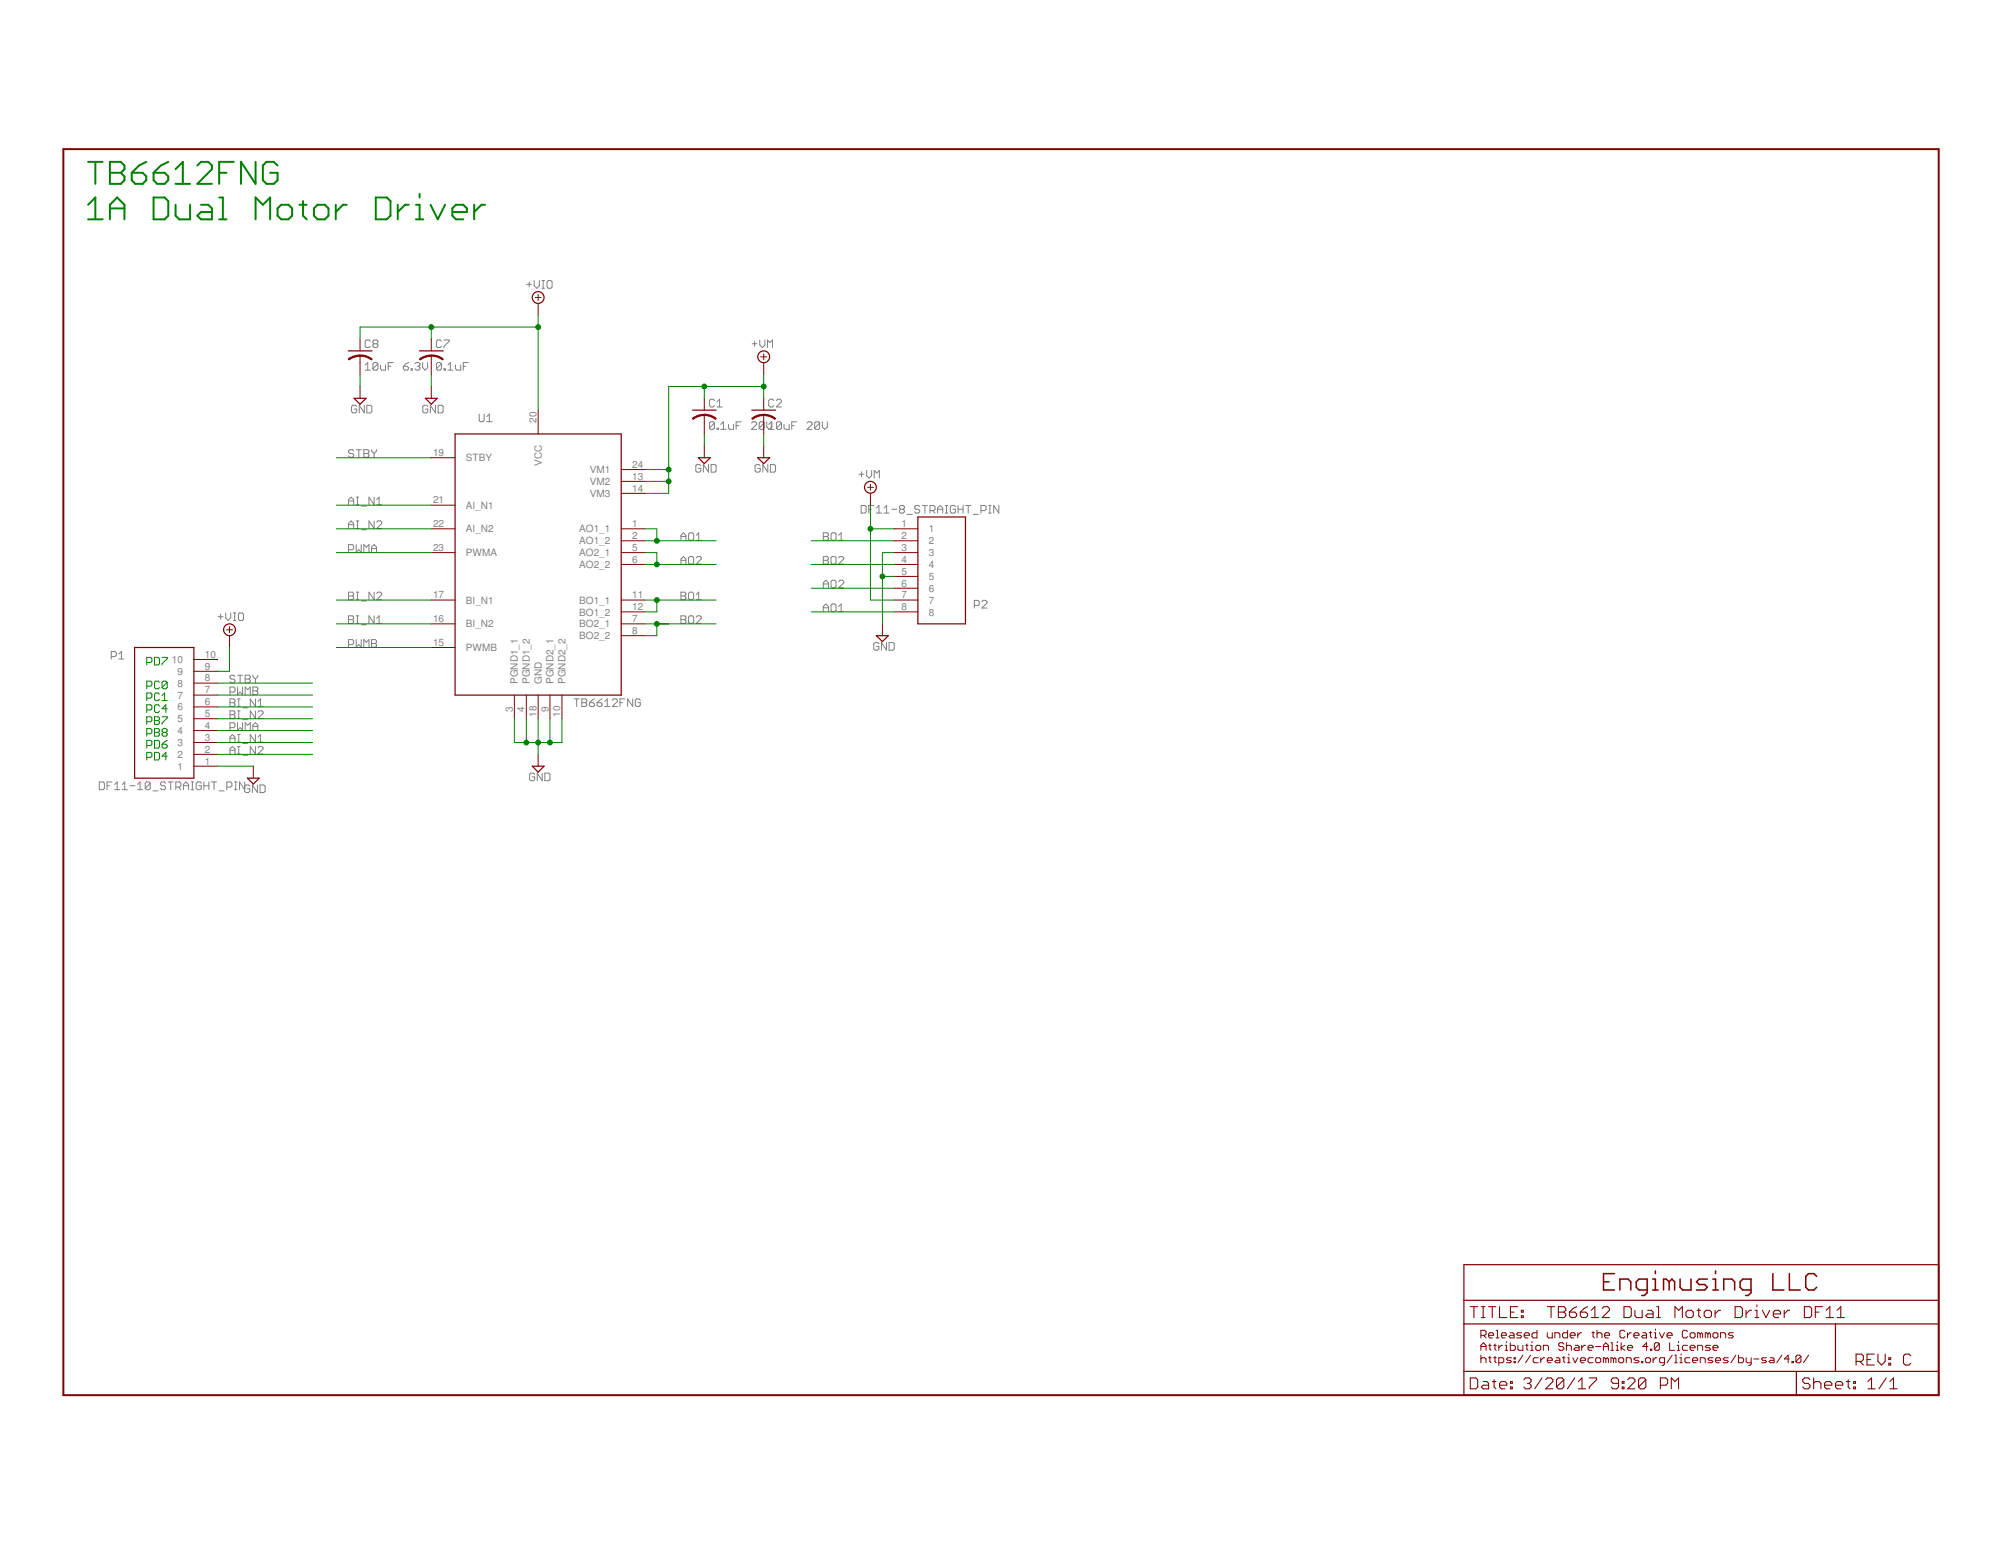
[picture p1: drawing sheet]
<svg xmlns="http://www.w3.org/2000/svg" width="279mm" height="216mm" viewBox="0 0 279 216" stroke-linecap="round" stroke-linejoin="round" font-family="sans-serif">
<g fill="none" stroke="#808080" stroke-width=".14">
<path d="M73.5 39.7h.7M73.9 39.4v.7M74.6 39.2v.7l.4 .4 .3-.4v-.7M75.7 39.2h.3M75.8 39.2v1.1M76.6 39.2h.3l.2 .2v.7l-.2 .2h-.3l-.2-.2v-.7zM49.8 56.8l-.2-.2h-.3l-.2 .2v.7l.2 .2h.3l.2-.2v-.4h-.4M50.9 56.6v1.1l-.7-1.1v1.1M51 51.7h.7M51 51l.4-.4v1.1M51.2 56.6h.6l.1 .2v.7l-.1 .2h-.6zM51.7 47.6l-.2-.1h-.3l-.2 .1v.8l.2 .1h.3l.2-.1"/>
<path d="M52.2 48l-.1-.2v-.2l.1-.1h.4l.2 .1v.2l-.2 .2M52.2 48l-.1 .2v.2l.1 .1h.4l.2-.1v-.2l-.2-.2M52.2 48h.4M52.8 50.8l-.2-.2h-.4l-.1 .2v.7M52.8 50.8v.7l-.2 .2h-.4l-.1-.2M52.8 50.8l-.7 .7M53.1 51v.5l.2 .2h.5v-.7M54.2 51.2h.3M54.9 50.6h-.7v1.1M56.3 51.2h.6l.1 .1v.2l-.1 .2h-.4l-.2-.2zM57 50.6l-.3 .2-.4 .4M57.4 51.5h.2v.2h-.2z"/>
<path d="M57.9 50.8l.2-.2h.4l.2 .2v.2l-.2 .2M58.3 51.2h.2M58.5 51.2l.2 .1v.2l-.2 .2h-.4l-.2-.2M59 50.6v.7l.4 .4 .3-.4v-.7M59.7 56.8l-.1-.2h-.4l-.2 .2v.7l.2 .2h.4l.1-.2v-.4h-.3M60.8 56.6v1.1l-.7-1.1v1.1M61.2 56.6h.5l.2 .2v.7l-.2 .2h-.5zM61.6 47.6l-.1-.1h-.4l-.2 .1v.8l.2 .1h.4l.1-.1M61.6 50.8l-.1-.2h-.4l-.2 .2v.7M61.6 50.8v.7l-.1 .2h-.4l-.2-.2M61.6 50.8l-.7 .7M62 51.5h.2v.2h-.2z"/>
<path d="M62 47.5h.7v.1l-.7 .8v.1M62.5 51.7h.7M62.5 51l.4-.4v1.1M63.6 51v.5l.2 .2h.5v-.7M64.7 51.2h.3M65.4 50.6h-.7v1.1M66.9 57.8v.9l.2 .2h.3l.2-.2v-.9M68 58.9h.7M68 58.2l.3-.4v1.1M75.7 40.3h.3M99.8 55.9l-.2-.1h-.4l-.1 .1v.7l.1 .2h.4l.2-.2M99.8 59.1l-.2-.2h-.4l-.1 .2v.7"/>
<path d="M99.8 59.1v.7l-.2 .2h-.4l-.1-.2M99.8 59.1l-.7 .7M100.1 59.8h.2v.2h-.2zM100.1 56.8h.7M100.1 56.1l.4-.3v1M100.6 60h.8M100.6 59.3l.4-.4v1.1M101.7 59.3v.5l.2 .2h.5v-.7M102.8 59.4h.3M103.5 58.9h-.7v1.1M104.9 59.1l.2-.2h.4l.1 .2v.2l-.7 .7h.7M105 48h.7"/>
<path d="M105.4 47.6v.8M106.1 47.5v.7l.3 .3 .4-.3v-.7M106.7 59.1l-.2-.2h-.3l-.2 .2v.7M106.7 59.1v.7l-.2 .2h-.3l-.2-.2M106.7 59.1l-.7 .7M107.1 58.9v.7l.3 .4 .4-.4v-.7M107.2 48.5v-1l.3 .3 .4-.3v1M107.3 60h.8M107.3 59.3l.4-.4v1.1M108.1 55.9l-.2-.1h-.4l-.2 .1v.7l.2 .2h.4l.2-.2M108.4 55.9l.2-.1h.3l.2 .1v.2l-.7 .7h.7M109.1 59.1l-.2-.2h-.3l-.2 .2v.7"/>
<path d="M109.1 59.1v.7l-.2 .2h-.3l-.2-.2M109.1 59.1l-.7 .7M109.5 59.3v.5l.2 .2h.5v-.7M110.6 59.4h.3M111.3 58.9h-.7v1.1M112.7 59.1l.2-.2h.3l.2 .2v.2l-.7 .7h.7M114.4 59.1l-.1-.2h-.4l-.2 .2v.7M114.4 59.1v.7l-.1 .2h-.4l-.2-.2M114.4 59.1l-.7 .7M114.8 58.9v.7l.4 .4 .3-.4v-.7M48.7 70.5v-.7l.3-.4 .4 .4v.7M48.7 73.8v-.7l.3-.4 .4 .4v.7"/>
<path d="M48.7 76.8h.5l.2-.2v-.4l-.2-.1h-.5v1M48.7 70h.7M48.7 73.3h.7M49.4 63l-.2-.2h-.3l-.2 .2v.2l.2 .1h.3l.2 .2v.2l-.2 .2h-.3l-.2-.2M49.7 62.8h.7M49.7 70.5h.4M49.7 69.4h.4M49.7 73.8h.4M49.7 72.7h.4M49.7 76.1v1l.4-.3 .3 .3v-1M49.9 69.4v1.1M49.9 72.7v1.1"/>
<path d="M50.1 62.8v1.1M50.5 70.7h.7M50.5 74h.7M50.8 62.8h.6l.1 .2v.2l-.1 .1 .1 .2v.2l-.1 .2h-.6zM50.8 63.3h.6M50.8 77.1v-1l.4 .3 .3-.3v1M51.9 62.8v.2l.3 .3M51.9 77.1v-.7l.3-.3 .4 .3v.7M51.9 76.6h.7M52.2 69.4v1.1l-.7-1.1v1.1M52.2 72.7v1.1l-.7-1.1v1.1M52.2 63.3v.6"/>
<path d="M52.6 62.8v.2l-.4 .3M52.6 70.5h.7M52.6 69.8l.3-.4v1.1M52.6 72.9l.2-.2h.3l.2 .2v.2l-.7 .7h.7M95.1 75.5v-.7l.3-.4 .4 .4v.7M95.1 78.8v-.7l.3-.4 .4 .4v.7M95.1 74.9h.7M95.1 78.3h.7M96.1 77.9l.2-.2h.4l.2 .2v.7l-.2 .2h-.4l-.2-.2zM96.3 74.4h.4l.2 .2v.7l-.2 .2h-.4l-.2-.2v-.7zM97.2 75.5h.7M97.2 74.8l.4-.4v1.1"/>
<path d="M97.2 77.9l.2-.2h.3l.2 .2v.2l-.7 .7h.7M97.9 65l-.2-.1h-.4l-.1 .1v.8l.1 .1h.4l.2-.1v-.4h-.4M98.9 64.9v1l-.7-1v1M99.3 64.9h.5l.2 .1v.8l-.2 .1h-.5zM106.2 65l-.2-.1h-.4l-.2 .1v.8l.2 .1h.4l.2-.1v-.4h-.4M107.2 64.9v1l-.7-1v1M107.6 64.9h.5l.2 .1v.8l-.2 .1h-.5zM115 74.4h.5l.2 .2v.2l-.2 .1 .2 .2v.2l-.2 .2h-.5zM115 77.7h.5l.2 .2v.2l-.2 .2 .2 .1v.2l-.2 .2h-.5zM115 74.9h.5M115 78.3h.5M116.2 74.4h.4l.1 .2v.7l-.1 .2h-.4l-.2-.2v-.7z"/>
<path d="M116.2 77.7h.4l.1 .2v.7l-.1 .2h-.4l-.2-.2v-.7zM117.1 74.8l.4-.4v1.1M117.1 75.5h.7M117.1 77.9l.2-.2h.3l.2 .2v.2l-.7 .7h.7M119.9 66.2h.7M120.2 70.6h.6l.1 .2v.7l-.1 .1h-.6zM120.3 65.9v.7M121 65.7v.7l.3 .4 .4-.4v-.7M121.3 71.1h.4M122 70.6h-.7v1M122.1 66.8v-1.1l.3 .4 .4-.4v1.1M122.4 71.6h.7"/>
<path d="M122.4 71l.3-.4v1M123.4 71.6h.7M123.4 71l.4-.4v1M124.5 71.1h.7M125.8 71.1l-.2 .2v.2l.2 .1h.3l.2-.1v-.2l-.2-.2M125.8 71.1l-.2-.1v-.2l.2-.2h.3l.2 .2v.2l-.2 .1M125.8 71.1h.3M126.6 71.8h.8M128.4 70.8l-.2-.2h-.3l-.2 .2v.2l.2 .1h.3l.2 .2v.2l-.2 .1h-.3l-.2-.1M128.8 70.6h.7M129.1 70.6v1M129.9 71.3h.5l.2-.2v-.3l-.2-.2h-.5v1"/>
<path d="M130.2 71.3l.4 .3M130.9 71.1h.7M130.9 71.6v-.6l.4-.4 .3 .4v.6M132 71.6h.4M132 70.6h.4M132.2 70.6v1M133.4 70.8l-.2-.2h-.3l-.2 .2v.7l.2 .1h.3l.2-.1v-.4h-.3M133.8 71.1h.7M133.8 70.6v1M134.5 70.6v1M134.8 70.6h.8M135.2 70.6v1"/>
<path d="M135.9 71.8h.7M137 71.3h.5l.2-.2v-.3l-.2-.2h-.5v1M138 71.6h.4M138 70.6h.4M138.2 70.6v1M139.5 70.6v1l-.8-1v1M15.5 91.7h.6l.1-.2v-.3l-.1-.2h-.6v1M16.6 91.3l.4-.3v1M16.6 92h.7M30.4 86.1h.8M30.8 85.8v.7M31.5 85.6v.7l.4 .4 .3-.4v-.7"/>
<path d="M32.1 97.6h.5l.2 .2v.2l-.2 .1 .2 .2v.2l-.2 .2h-.5zM32.1 98.1h.5M32.1 96.6h.5l.2-.1v-.4l-.2-.2h-.5v1.1M32.1 99.3h.5l.2 .1v.2l-.2 .2 .2 .2v.1l-.2 .2h-.5zM32.1 99.8h.5M32.6 86.7h.3M32.6 85.6h.3M32.8 85.6v1.1M32.8 94.5l-.2-.2h-.3l-.2 .2v.1l.2 .2h.3l.2 .2v.2l-.2 .2h-.3l-.2-.2M33.2 97.6h.3M33.2 98.7h.3M33.2 94.3h.7"/>
<path d="M33.2 95.9v1.1l.3-.4 .4 .4v-1.1M33.2 99.3h.3M33.3 85.8l.2-.2h.3l.2 .2v.7l-.2 .2h-.3l-.2-.2zM33.3 97.6v1.1M33.3 99.3v1M33.5 94.3v1.1M33.9 98.8h.7M34.2 94.3h.6l.1 .2v.1l-.1 .2 .1 .2v.2l-.1 .2h-.6zM34.2 94.8h.6M34.2 97v-1.1l.4 .4 .3-.4v1.1M35.3 94.3v.2l.4 .3M35.3 95.9h.5l.2 .2v.2l-.2 .2 .2 .1v.2l-.2 .2h-.5z"/>
<path d="M35.3 96.5h.5M35.7 97.6v1.1l-.8-1.1v1.1M35.7 99.3v1l-.8-1v1M35.7 94.8v.6M36 94.3v.2l-.3 .3M36 98.7h.7M36 98l.4-.4v1.1M36 99.4l.2-.1h.4l.1 .1v.2l-.7 .7h.7M48.7 82.7h.5l.2 .2v.1l-.2 .2 .2 .2v.2l-.2 .2h-.5zM48.7 86h.5l.2 .2v.2l-.2 .1 .2 .2v.2l-.2 .2h-.5zM48.7 90h.5l.2-.1v-.4l-.2-.2h-.5v1.1M48.7 83.2h.5"/>
<path d="M48.7 86.5h.5M49.7 89.3v1.1l.4-.4 .3 .4v-1.1M49.7 82.7h.4M49.7 83.8h.4M49.7 86h.4M49.7 87.1h.4M49.9 82.7v1.1M49.9 86v1.1M50.5 83.9h.7M50.5 87.2h.7M50.8 90.4v-1.1l.4 .4 .3-.4v1.1M51.9 89.3h.5l.2 .2v.2l-.2 .2 .2 .1v.2l-.2 .2h-.5z"/>
<path d="M51.9 89.9h.5M52.2 82.7v1.1l-.7-1.1v1.1M52.2 86v1.1l-.7-1.1v1.1M52.6 86.4l.3-.4v1.1M52.6 82.9l.2-.2h.3l.2 .2v.1l-.7 .8h.7M52.6 87.1h.7M80.2 97.6h.7M80.5 97.6v1.1M81.2 97.6h.6l.1 .2v.2l-.1 .1 .1 .2v.2l-.1 .2h-.6zM81.2 98.1h.6M82.3 98.1h.5l.2 .2v.2l-.2 .2h-.3l-.2-.2zM83 97.6l-.7 .5"/>
<path d="M83.4 98.1h.5l.2 .2v.2l-.2 .2h-.4l-.1-.2zM84.1 97.6l-.7 .5M84.4 98.7h.7M84.4 98l.4-.4v1.1M85.5 97.8l.2-.2h.3l.2 .2v.2l-.7 .7h.7M86.6 98.1h.3M87.3 97.6h-.7v1.1M88.3 97.6v1.1l-.7-1.1v1.1M89.4 97.8l-.2-.2h-.3l-.2 .2v.7l.2 .2h.3l.2-.2v-.4h-.3M95.1 82.7h.5l.2 .2v.1l-.2 .2 .2 .2v.2l-.2 .2h-.5zM95.1 83.2h.5M95.1 86h.5l.2 .2v.2l-.2 .1 .2 .2v.2l-.2 .2h-.5z"/>
<path d="M95.1 86.5h.5M96.1 82.9l.2-.2h.4l.2 .2v.7l-.2 .2h-.4l-.2-.2zM96.3 86h.4l.2 .2v.7l-.2 .2h-.4l-.2-.2v-.7zM97.2 83.8h.7M97.2 83l.4-.3v1.1M97.2 86.2l.2-.2h.3l.2 .2v.2l-.7 .7h.7M115 82.1v-.7l.3-.4 .4 .4v.7M115 85.4v-.7l.3-.4 .4 .4v.7M115 84.9h.7M115 81.6h.7M116.2 84.3h.4l.1 .2v.7l-.1 .2h-.4l-.2-.2v-.7zM116.2 81h.4l.1 .2v.7l-.1 .2h-.4l-.2-.2v-.7z"/>
<path d="M117.1 85.4h.7M117.1 84.7l.4-.4v1.1M117.1 81.2l.2-.2h.3l.2 .2v.2l-.7 .7h.7M122.7 89.9l-.2-.2h-.3l-.2 .2v.7l.2 .2h.3l.2-.2v-.3h-.3M123.8 89.7v1.1l-.7-1.1v1.1M124.1 89.7h.6l.2 .2v.7l-.2 .2h-.6zM136 84.6h.6l.1-.2v-.4l-.1-.2h-.6v1.1M137.1 84l.2-.2h.3l.2 .2v.2l-.7 .7h.7M13.9 109.2h.5l.2 .2v.7l-.2 .2h-.5zM14.9 109.7h.4M15.6 109.2h-.7v1.1M16 110.3h.7"/>
<path d="M16 109.6l.4-.4v1.1M17.1 110.3h.7M17.1 109.6l.3-.4v1.1M18.1 109.7h.8M19.2 110.3h.7M19.2 109.6l.4-.4v1.1M21 109.4v.7l-.2 .2h-.4l-.1-.2M21 109.4l-.2-.2h-.4l-.1 .2v.7M21 109.4l-.7 .7M21.4 110.4h.7M23.1 109.4l-.2-.2h-.3l-.2 .2v.2l.2 .1h.3l.2 .2v.2l-.2 .2h-.3l-.2-.2M23.5 109.2h.7"/>
<path d="M23.8 109.2v1.1M24.6 109.9h.5l.2-.2v-.3l-.2-.2h-.5v1.1M24.9 109.9l.4 .4M25.6 109.7h.7M25.6 110.3v-.7l.4-.4 .3 .4v.7M26.7 110.3h.4M26.7 109.2h.4M26.9 109.2v1.1M28.1 109.4l-.2-.2h-.3l-.2 .2v.7l.2 .2h.3l.2-.2v-.4h-.4M28.5 109.7h.7M28.5 109.2v1.1M29.2 109.2v1.1"/>
<path d="M29.5 109.2h.7M29.9 109.2v1.1M30.6 110.4h.7M31.7 109.9h.5l.2-.2v-.3l-.2-.2h-.5v1.1M32.1 101.6h.5l.2-.1v-.4l-.2-.2h-.5v1.1M32.1 103.6v-.7l.3-.3 .4 .3v.7M32.1 105.3v-.7l.3-.4 .4 .4v.7M32.1 103.1h.7M32.1 104.8h.7M32.7 110.3h.4M32.7 109.2h.4M32.9 109.2v1.1"/>
<path d="M33.2 103.6h.3M33.2 102.6h.3M33.2 105.3h.3M33.2 104.2h.3M33.2 100.9v1.1l.3-.4 .4 .4v-1.1M33.2 100.3h.3M33.3 102.6v1M33.3 104.2v1.1M33.4 110.3v-1.1l.8 1.1M33.9 103.8h.7M33.9 105.5h.7M33.9 100.5h.7"/>
<path d="M34.2 109.2v1.3l.2 .2h.3l.2-.2v-.3h-.4M34.2 109.8l.2-.2h.3l.2 .2M34.2 102v-1.1l.4 .4 .3-.4v1.1M35.3 102v-.7l.4-.4 .3 .4v.7M35.3 101.5h.7M35.7 102.6v1l-.8-1v1M35.7 104.2v1.1l-.8-1.1v1.1M35.9 109.6v1.1l-.7-1.1v1.1M36 103.6h.7M36 102.9l.4-.3v1M36 104.4l.2-.2h.4l.1 .2v.2l-.7 .7h.7M36.3 109.6h.5l.2 .2v.7l-.2 .2h-.5z"/>
<path d="M74.7 108.1l-.2-.1h-.4l-.1 .1v.7l.1 .2h.4l.2-.2v-.3h-.4M75.7 108v1l-.7-1v1M76.1 108h.5l.2 .1v.7l-.2 .2h-.5z"/>
</g>
<path d="M8.8 20.8h261.9v174h-261.9z" fill="none" stroke="#800000" stroke-width=".28"/>
<g fill="none" stroke="#800000" stroke-width=".17">
<path d="M48.6 49h3.3M49.4 55.6h1.7l-.8 .9zM58.6 49h3.3M59.4 55.6h1.6l-.8 .9zM96.7 57.3h3.3M105 57.3h3.3M63.5 60.6h23.2v36.5h-23.2zM97.5 63.9h1.7l-.9 .8zM105.8 63.9h1.7l-.9 .8zM128.2 72.2h6.6v14.9h-6.6zM18.8 90.4h8.3v18.3h-8.3zM122.4 88.8h1.6l-.8 .8z"/>
<path d="M34.5 108.7h1.7l-.8 .8zM74.3 107h1.7l-.9 .8zM204.4 176.6h66.3v18.2h-66.3zM204.4 184.9h66.3M204.4 191.5h66.3M204.4 181.6h66.3M250.8 191.5v3.3M256.3 184.9v6.6"/>
<circle cx="75.1" cy="41.6" r=".83"/>
<circle cx="106.6" cy="49.8" r=".83"/>
<circle cx="121.5" cy="68.1" r=".83"/>
<circle cx="32" cy="87.9" r=".83"/>
</g>
<g fill="none" stroke="#800000" stroke-width=".14">
<path d="M50.3 47.3v1.7M50.3 49.7v2.6M50.3 54v1.6M60.2 47.3v1.7M60.2 49.7v2.6M60.2 54v1.6M74.7 41.6h.8M75.1 41.1v.9M75.1 42.4v1.6M75.1 57.3v3.3M98.3 55.6v1.7M98.3 58v2.6"/>
<path d="M106.2 49.8h.8M106.6 49.4v.8M106.6 50.7v1.6M106.6 55.6v1.7M106.6 58v2.6M60.2 70.5h3.3M60.2 73.9h3.3M60.2 77.2h3.3M60.2 63.9h3.3M86.7 73.9h3.4M86.7 75.5h3.4M86.7 77.2h3.4"/>
<path d="M86.7 78.8h3.4M86.7 65.6h3.4M86.7 67.2h3.4M86.7 68.9h3.4M98.3 62.3v1.6M106.6 62.3v1.6M121.1 68.1h.9M121.5 67.6v.9M121.5 68.9v1.6M124.9 73.9h3.3M124.9 75.5h3.3M124.9 77.2h3.3"/>
<path d="M124.9 78.8h3.3M27.1 98.7h3.3M27.1 97.1h3.3M27.1 95.4h3.3M27.1 93.7h3.3M27.1 92.1h3.3M31.6 87.9h.9M32 87.5v.8M32 88.8v1.6M60.2 83.8h3.3M60.2 87.1h3.3M60.2 90.4h3.3"/>
<path d="M71.8 97.1v3.3M73.5 97.1v3.3M75.1 97.1v3.3M76.8 97.1v3.3M78.5 97.1v3.3M86.7 83.8h3.4M86.7 87.1h3.4M86.7 85.4h3.4M86.7 88.8h3.4M123.2 87.1v1.7M124.9 83.8h3.3M124.9 85.4h3.3"/>
<path d="M124.9 80.5h3.3M124.9 82.1h3.3M27.1 107h3.3M27.1 105.3h3.3M27.1 103.7h3.3M27.1 102h3.3M27.1 100.4h3.3M35.4 107v1.7M75.1 105.3v1.7M206.8 186.5h.5l.2-.2v-.4l-.2-.1h-.5v1M206.8 188.6v-.7l.3-.4 .4 .4v.7M206.8 189.3v1"/>
<path d="M206.8 189.8l.1-.2h.4l.2 .2v.5M206.8 188h.7M207.1 186.5l.4 .3M207.9 186.5h.7v-.2l-.2-.2h-.4l-.1 .2v.3l.1 .2h.4M207.9 187.9h.3M207.9 189.6h.3M208 187.7v.7l.2 .2M208 189.4v.7l.2 .2M208.6 187.9h.3M208.6 189.6h.3M208.7 187.7v.7l.2 .2M208.7 189.4v.7l.2 .2"/>
<path d="M208.9 185.8h.2v1M208.9 186.8h.4M209.3 187.9v.7M209.3 190.3h.5l.2-.2v-.3l-.2-.2h-.5v1.1M209.6 186.5h.7v-.2l-.1-.2h-.4l-.2 .2v.3l.2 .2h.4M209.8 187.9h-.2l-.3 .3M210.2 187.9h.1v.7M210.2 188.6h.3M210.3 187.3v.2M210.9 186.1h.3l.2 .2v.5h-.5l-.2-.2 .2-.1h.5M210.9 187.5v1.1h.5l.2-.2v-.4l-.2-.1h-.5M211.1 189.6h-.6l-.2 .2 .2 .2h.4l.2 .1-.2 .2h-.6"/>
<path d="M211.4 189.6h.2v.2h-.2zM211.4 190.1h.2v.2h-.2zM211.9 187.9v.5l.2 .2h.5v-.7M212.5 186.1h-.6l-.1 .2 .1 .2h.4l.2 .1-.2 .2h-.5M212.6 189.3l-.7 1M212.8 186.5h.8v-.2l-.2-.2h-.4l-.2 .2v.3l.2 .2h.4M213 187.9h.4M213.2 187.7v.7l.2 .2M213.7 187.9h.2v.7M213.7 188.6h.4M213.7 189.3l-.7 1M213.9 187.3v.2"/>
<path d="M214.6 185.8v1h-.5l-.2-.2v-.3l.2-.2h.5M214.6 187.9h.4l.1 .1v.4l-.1 .2h-.4l-.2-.2v-.4zM214.8 189.6h-.6l-.1 .2v.3l.1 .2h.6M215.1 189.6v.7M215.5 188.6v-.7h.5l.2 .1v.6M215.7 189.6h-.2l-.4 .4M216 186.1v.5l.2 .2h.5v-.7M216 190h.7v-.2l-.1-.2h-.4l-.2 .2v.3l.2 .2h.4M217.1 186.8v-.7h.5l.2 .2v.5M217.3 189.6h.3l.2 .2v.5h-.5l-.2-.2 .2-.1h.5M218.2 189.6h.3M218.4 187.7l-.2-.2h-.4l-.2 .2v.2l.2 .1h.4l.2 .2v.2l-.2 .2h-.4l-.2-.2"/>
<path d="M218.4 189.4v.7l.1 .2M218.7 188l.2-.1h.3l.2 .1v.6M218.7 187.5v1.1M218.9 185.8v1h-.5l-.2-.2v-.3l.2-.2h.5M218.9 189.6h.2v.7M218.9 190.3h.3M219.1 189.1v.2M219.2 186.5h.7v-.2l-.1-.2h-.4l-.2 .2v.3l.2 .2h.4M219.6 189.6l.3 .7 .4-.7M219.9 187.9h.4l.2 .1v.6h-.6l-.1-.2 .1-.2h.6M220.3 186.1v.7M220.7 190h.7v-.2l-.2-.2h-.3l-.2 .2v.3l.2 .2h.3"/>
<path d="M220.8 186.1h-.1l-.4 .4M220.9 187.9v.7M221.4 187.9h-.2l-.3 .3M221.7 188.2h.7v-.2l-.1-.1h-.4l-.2 .1v.4l.2 .2h.4M222.3 186.1h.3M222.4 185.9v.7l.2 .2M222.4 189.6h-.5l-.2 .2v.3l.2 .2h.5M222.8 188h.7M223 189.6h.3l.2 .2v.3l-.2 .2h-.3l-.2-.2v-.3zM223 186.3l.2-.2h.3l.2 .2v.5M223 185.8v1M223.9 188h.7"/>
<path d="M223.9 188.6v-.7l.3-.4 .4 .4v.7M224 186.5h.7v-.2l-.1-.2h-.4l-.2 .2v.3l.2 .2h.4M224.2 189.8l-.2-.2h-.1v.7M224.2 189.8l.2-.2 .2 .2v.5M224.2 189.8v.5M224.9 188.6h.4M224.9 187.5h.2v1.1M225.3 189.8l-.2-.2h-.2v.7M225.3 189.8v.5M225.3 189.8l.2-.2 .1 .2v.5M225.7 187.9h.1v.7M225.7 188.6h.3"/>
<path d="M225.8 187.3v.2M226.2 189.6h.3l.2 .2v.3l-.2 .2h-.3l-.2-.2v-.3zM226.4 187.5v1.1M226.9 185.9l-.2-.1h-.3l-.2 .1v.7l.2 .2h.3l.2-.2M226.9 187.9l-.5 .3 .5 .4M227.1 190.3v-.7h.5l.2 .2v.5M227.2 186.1v.7M227.2 188.2h.8v-.2l-.2-.1h-.4l-.2 .1v.4l.2 .2h.4M227.8 186.1h-.2l-.4 .4M228.1 186.5h.8v-.2l-.2-.2h-.4l-.2 .2v.3l.2 .2h.4M228.9 189.6h-.6l-.2 .2 .2 .2h.4l.2 .1-.2 .2h-.6M229.2 190.1h.2v.2h-.2z"/>
<path d="M229.4 186.1h.3l.2 .2v.5h-.5l-.2-.2 .2-.1h.5M229.7 189.8l.2-.2h.4l.2 .2v.3l-.2 .2h-.4l-.2-.2zM230.1 188h-.7l.5-.5v1.1M230.3 186.1h.3M230.5 185.9v.7l.1 .2M230.5 188.4h.1v.2h-.1zM230.8 189.6v.7M231 186.8h.4M231 186.1h.2v.7M231.2 185.6v.2M231.4 189.6h-.2l-.4 .4M231.7 187.7v.7l-.2 .2h-.3l-.2-.2"/>
<path d="M231.7 187.7l-.2-.2h-.3l-.2 .2v.7M231.7 187.7l-.7 .7M231.7 186.1l.4 .7 .3-.7M232.4 190.3h-.5l-.2-.2v-.3l.2-.2h.5v.9l-.2 .2h-.1M232.8 186.5h.7v-.2l-.2-.2h-.3l-.2 .2v.3l.2 .2h.3M233.1 187.5v1.1h.7M233.5 189.3l-.7 1M233.8 190.3h.4M233.8 189.3h.2v1M234.2 187.9h.2v.7M234.2 188.6h.3M234.4 187.3v.2"/>
<path d="M234.5 189.6h.2v.7M234.5 190.3h.4M234.7 189.1v.2M235.6 185.9l-.2-.1h-.3l-.2 .1v.7l.2 .2h.3l.2-.2M235.6 187.9h-.5l-.2 .1v.4l.2 .2h.5M236 189.6h-.6l-.1 .2v.3l.1 .2h.6M236 188.2h.7v-.2l-.2-.1h-.3l-.2 .1v.4l.2 .2h.3M236.2 186.1h.3l.2 .2v.3l-.2 .2h-.3l-.2-.2v-.3zM236.3 190h.7v-.2l-.1-.2h-.4l-.2 .2v.3l.2 .2h.4M237 188.6v-.7h.6l.1 .1v.6M237.4 186.3l-.2-.2h-.2v.7M237.4 186.3v.5"/>
<path d="M237.4 190.3v-.7h.5l.2 .2v.5M237.4 186.3l.2-.2 .1 .2v.5M238.5 186.3l-.2-.2h-.2v.7M238.5 186.3v.5M238.5 186.3l.2-.2 .1 .2v.5M238.8 187.9h-.5l-.2 .1 .2 .2h.4l.1 .2-.1 .2h-.6M239.2 188.2h.7v-.2l-.2-.1h-.3l-.2 .1v.4l.2 .2h.3M239.2 189.6h-.5l-.2 .2 .2 .2h.3l.2 .1-.2 .2h-.5M239.4 186.1h.3l.2 .2v.3l-.2 .2h-.3l-.2-.2v-.3zM239.5 190h.7v-.2l-.1-.2h-.4l-.2 .2v.3l.2 .2h.4M240.2 186.8v-.7h.6l.2 .2v.5M241.3 189.6h-.5l-.2 .2 .2 .2h.3l.2 .1-.2 .2h-.5"/>
<path d="M242 186.1h-.5l-.2 .2 .2 .2h.4l.1 .1-.1 .2h-.6M242.4 189.3l-.7 1M242.7 189.3v1h.6l.2-.2v-.3l-.2-.2h-.6M243.8 189.6v.5l.2 .2h.5M244.5 189.6v.9l-.2 .2h-.1M244.9 189.8h.7M246.7 189.6h-.6l-.1 .2 .1 .2h.4l.2 .1-.2 .2h-.5M247.2 189.6h.3l.2 .2v.5h-.5l-.2-.2 .2-.1h.5M248.8 189.3l-.7 1M249.9 189.8h-.7l.5-.5v1M250.2 190.1h.2v.2h-.2zM251.5 189.4v.7l-.2 .2h-.4l-.1-.2"/>
<path d="M251.5 189.4l-.2-.1h-.4l-.1 .1v.7M251.5 189.4l-.7 .7M252.5 189.3l-.7 1"/>
</g>
<g fill="#800000" stroke="#800000" stroke-width=".14">
<path d="M98.3 57.8a2.6 2.6 0 0 1 1.7 .6l-.1 .2a2.64 2.64 0 0 0-1.6-.6z" fill-rule="evenodd"/>
<path d="M96.7 58.4a2.6 2.6 0 0 1 1.6-.5v.1a2.45 2.45 0 0 0-1.5 .6z" fill-rule="evenodd"/>
<path d="M106.6 57.8a2.7 2.7 0 0 1 1.7 .6l-.1 .2a2.64 2.64 0 0 0-1.6-.6z" fill-rule="evenodd"/>
<path d="M105 58.4a2.6 2.6 0 0 1 1.6-.5v.1a2.45 2.45 0 0 0-1.5 .6z" fill-rule="evenodd"/>
<path d="M60.2 49.6a2.39 2.39 0 0 1 1.7 .5l-.1 .2a2.45 2.45 0 0 0-1.6-.6z" fill-rule="evenodd"/>
<path d="M58.6 50.1a2.76 2.76 0 0 1 1.6-.5v.1a2.68 2.68 0 0 0-1.5 .6z" fill-rule="evenodd"/>
<path d="M50.3 49.6a2.47 2.47 0 0 1 1.7 .5l-.1 .2a2.45 2.45 0 0 0-1.6-.6z" fill-rule="evenodd"/>
<path d="M48.6 50.1a2.76 2.76 0 0 1 1.7-.5v.1a2.83 2.83 0 0 0-1.6 .6z" fill-rule="evenodd"/>
</g>
<g fill="none" stroke="#800000" stroke-width=".15">
<path d="M205.3 192.4h.8l.2 .3v1l-.2 .3h-.8zM205.3 182.5h1M205.8 182.5v1.5M206.8 182.5h.5M206.8 184h.5M207.1 192.9h.5l.3 .3v.8h-.8l-.3-.3 .3-.3h.8M207.1 182.5v1.5M207.9 182.5h1M208.4 192.9h.5M208.4 182.5v1.5M208.6 192.7v1l.3 .3M209.4 193.4h1v-.2l-.3-.3h-.5l-.2 .3v.5l.2 .3h.5"/>
<path d="M209.4 182.5v1.5h1M210.9 193.7h.3v.3h-.3zM210.9 192.9h.3v.3h-.3zM210.9 183.2h.5M211.9 182.5h-1v1.5h1M212.4 183.7h.3v.3h-.3zM212.4 183h.3v.2h-.3zM212.8 192.7l.2-.3h.5l.3 .3v.2l-.3 .3M213.3 193.2h.2M213.5 193.2l.3 .2v.3l-.3 .3h-.5l-.2-.3M215.3 192.4l-1 1.6M215.8 192.7l.3-.3h.5l.2 .3v.2l-1 1.1h1"/>
<path d="M216.1 182.5h1M216.6 182.5v1.5M217.6 182.5h.8l.2 .2v.3l-.2 .2 .2 .3v.2l-.2 .3h-.8zM217.6 183.2h.8M218.4 192.7v1l-.3 .3h-.5l-.3-.3M218.4 192.7l-.3-.3h-.5l-.3 .3v1M218.4 192.7l-1.1 1M219.1 183.2h.8l.3 .3v.2l-.3 .3h-.5l-.3-.3zM219.9 192.4l-1 1.6M220.2 182.5l-.6 .2-.5 .5M220.4 194h1M220.4 192.9l.5-.5v1.6"/>
<path d="M220.7 183.2h.7l.3 .3v.2l-.3 .3h-.5l-.2-.3zM221.7 182.5l-.5 .2-.5 .5M221.9 192.4h1v.3l-1 1v.3M222.2 184h1M222.2 183l.5-.5v1.5M223.7 182.7l.3-.2h.5l.2 .2v.3l-1 1h1M226 193.2h-.8l-.2-.3v-.2l.2-.3h.5l.3 .3v1l-.3 .3h-.5l-.2-.3M226.5 193.7h.3v.3h-.3zM226.5 192.9h.3v.3h-.3zM226.8 182.5h.7l.3 .2v1l-.3 .3h-.7zM227.3 192.7l.2-.3h.5l.3 .3v.2l-1 1.1h1M228.3 183v.7l.2 .3h.8v-1"/>
<path d="M229.8 192.7v1l-.2 .3h-.6l-.2-.3M229.8 192.7l-.2-.3h-.6l-.2 .3v1M229.8 192.7l-1 1M230.1 183h.5l.2 .2v.8h-.7l-.3-.3 .3-.2h.7M231.3 182.5h.3v1.5M231.3 184h.5M231.8 193.4h.8l.3-.2v-.5l-.3-.3h-.8v1.6M233.4 194v-1.6l.5 .5 .5-.5v1.6M233.9 184v-1.5l.5 .5 .5-.5v1.5M235.7 183h.5l.2 .2v.5l-.2 .3h-.5l-.3-.3v-.5zM236.9 183h.5M237.2 182.7v1l.2 .3"/>
<path d="M238.2 183h.5l.3 .2v.5l-.3 .3h-.5l-.2-.3v-.5zM239.5 183v1M240.2 183h-.2l-.5 .5M242.3 182.5h.7l.3 .2v1l-.3 .3h-.7zM243.8 183v1M244.6 183h-.3l-.5 .5M245.1 184h.5M245.1 183h.2v1M245.3 182.2v.3M246.1 183l.5 1 .5-1M247.6 183.5h1v-.3l-.2-.2h-.5l-.3 .2v.5l.3 .3h.5M249.1 183v1"/>
<path d="M249.9 183h-.3l-.5 .5M251.9 182.5h.8l.3 .2v1l-.3 .3h-.8zM252.7 192.7l-.2-.3h-.5l-.3 .3v.2l.3 .3h.5l.2 .2v.3l-.2 .3h-.5l-.3-.3M253.2 193.2l.3-.3h.5l.3 .3v.8M253.2 192.4v1.6M253.5 183.2h.5M254.5 182.5h-1v1.5M254.8 193.4h1v-.2l-.3-.3h-.5l-.2 .3v.5l.2 .3h.5M255 184h1M255 183l.5-.5v1.5M256.3 193.4h1v-.2l-.3-.3h-.5l-.2 .3v.5l.2 .3h.5M256.5 184h1"/>
<path d="M256.5 183l.5-.5v1.5M257.8 192.9h.5M258.1 192.7v1l.2 .3M258.8 193.7h.3v.3h-.3zM258.8 192.9h.3v.3h-.3zM259.2 190.1h.7l.3-.2v-.5l-.3-.3h-.7v1.5M259.7 190.1l.5 .5M260.7 189.9h.5M260.8 194h1M260.8 192.9l.5-.5v1.6M261.7 189.1h-1v1.5h1M262.2 189.1v1l.5 .5 .5-.5v-1"/>
<path d="M263.4 192.4l-1 1.6M263.7 190.4h.3v.2h-.3zM263.7 189.6h.3v.3h-.3zM263.9 194h1M263.9 192.9l.5-.5v1.6M266.8 189.4l-.2-.3h-.6l-.2 .3v1l.2 .2h.6l.2-.2"/>
</g>
<g fill="none" stroke="#800000" stroke-width=".21">
<path d="M223.9 179h.8M225.4 177.9h-1.5v2.2h1.5M230.8 178.6h.3v1.5M231.1 177.5v.4M233.1 179l-.4-.4h-.4v1.5M233.1 179v1.1M233.1 179l.3-.4 .4 .4v1.1M234.6 178.6v1.2l.4 .3h1.1v-1.5M238.4 178.6h-1.1l-.4 .4 .4 .4h.7l.4 .4-.4 .3h-1.1M239.2 178.6h.3v1.5M239.5 177.5v.4M247.5 177.9v2.2h1.6"/>
<path d="M249.9 177.9v2.2h1.5M253.7 178.2l-.4-.3h-.8l-.4 .3v1.6l.4 .3h.8l.4-.3M226.2 180.1v-1.5h1.1l.4 .4v1.1M230 180.1h-1.1l-.4-.3v-.8l.4-.4h1.1v1.9l-.4 .4h-.4M230.8 180.1h.7M239.2 180.1h.7M240.7 180.1v-1.5h1.1l.4 .4v1.1M244.5 180.1h-1.1l-.4-.3v-.8l.4-.4h1.1v1.9l-.4 .4h-.4"/>
</g>
<g fill="none" stroke="#008000" stroke-width=".28">
<path d="M12.3 28.6l1-1v3M12.3 22.6h2M12.3 30.6h2M13.3 22.6v3.1M15.3 22.6h1.6l.5 .5v.5l-.5 .5 .5 .5v.6l-.5 .5h-1.6zM15.3 30.6v-2l1.1-1 1 1v2M15.3 24.1h1.6M15.3 29.1h2.1M18.4 24.1h1.5l.5 .5v.6l-.5 .5h-1l-.5-.5zM20.4 22.6l-1 .5-1 1M21.4 24.1h1.6l.5 .5v.6l-.5 .5h-1.1l-.5-.5zM21.4 27.6h1.6l.5 .5v2l-.5 .5h-1.6z"/>
<path d="M23.5 22.6l-1 .5-1.1 1M24.5 25.7h2M24.5 23.6l1-1v3.1M24.5 28.6v1.5l.5 .5h1.5v-2M27.6 23.1l.5-.5h1l.5 .5v.5l-2 2.1h2M28.1 28.6h1l.5 .5v1.5h-1.5l-.5-.5 .5-.5h1.5M30.6 24.1h1M30.6 30.6h1M30.6 27.6h.5v3M32.6 22.6h-2v3.1M35.7 22.6v3.1l-2-3.1v3.1M35.7 30.6v-3l1 1 1-1v3"/>
<path d="M38.8 23.1l-.6-.5h-1l-.5 .5v2.1l.5 .5h1l.6-.5v-1.1h-1.1M38.8 29.1l.5-.5h1l.5 .5v1l-.5 .5h-1l-.5-.5zM41.8 28.6h1M42.3 28.1v2l.5 .5M43.8 29.1l.5-.5h1.1l.5 .5v1l-.5 .5h-1.1l-.5-.5zM46.9 28.6v2M48.4 28.6h-.5l-1 1M52.5 27.6h1.5l.5 .5v2l-.5 .5h-1.5zM55.5 28.6v2M57.1 28.6h-.5l-1.1 1M58.1 30.6h1M58.1 28.6h.5v2"/>
<path d="M58.6 27.1v.5M60.1 28.6l1 2 1-2M63.2 29.6h2v-.5l-.5-.5h-1l-.5 .5v1l.5 .5h1M66.2 28.6v2M67.7 28.6h-.5l-1 1"/>
</g>
<g fill="none" stroke="#008000" stroke-width=".14">
<path d="M50.3 52.3v1.7M60.2 45.7v1.6M60.2 52.3v1.7M75.1 44v13.3M75.1 45.7h-24.8v1.6M98.3 54v1.6M106.6 52.3v3.3M106.6 54h-13.2v14.9h-3.3M47 77.2h13.2M47 63.9h13.2M47 70.5h13.2M47 73.9h13.2"/>
<path d="M90.1 77.2h1.6v1.6M90.1 73.9h1.6v1.6M90.1 75.5h9.9M90.1 78.8h9.9M90.1 65.6h3.3M90.1 67.2h3.3M98.3 60.6v1.7M106.6 60.6v1.7M113.3 75.5h11.6M113.3 78.8h11.6M121.5 73.9h3.4M121.5 70.5v13.3h3.4"/>
<path d="M124.9 77.2h-1.7v9.9M20.5 92.5h.5l.2-.2v-.3l-.2-.2h-.5v1.1M20.5 95.8h.5l.2-.1v-.4l-.2-.2h-.5v1.1M20.5 97.5h.5l.2-.2v-.3l-.2-.2h-.5v1M20.5 99.1h.5l.2-.1v-.4l-.2-.2h-.5v1.1M21.6 91.8h.5l.2 .2v.7l-.2 .2h-.5zM22.3 95.3l-.2-.2h-.4l-.1 .2v.7l.1 .2h.4l.2-.2M22.3 97l-.2-.2h-.4l-.1 .2v.7l.1 .1h.4l.2-.1M22.3 98.6l-.2-.2h-.4l-.1 .2v.7l.1 .2h.4l.2-.2M22.6 91.8h.7v.2l-.7 .7v.2M22.6 97.8h.7M22.6 97.1l.4-.3v1"/>
<path d="M23.3 99h-.7l.6-.6v1.1M23.3 95.3l-.1-.2h-.4l-.2 .2v.7M23.3 95.3v.7l-.1 .2h-.4l-.2-.2M23.3 95.3l-.7 .7M30.4 95.4h13.2M30.4 97.1h13.2M30.4 98.7h13.2M32 90.4v3.3h-1.6M47 83.8h13.2M47 90.4h13.2M47 87.1h13.2M90.1 83.8h9.9"/>
<path d="M90.1 87.1h9.9M91.7 83.8v1.6h-1.6M91.7 87.1v1.7h-1.6M113.3 85.4h11.6M113.3 82.1h11.6M123.2 80.5h1.7M20.5 100.8h.5l.2-.2v-.3l-.2-.2h-.5v1.1M20.5 102.5h.5l.2-.2v-.4l-.2-.2h-.5v1.1M20.5 104.1h.5l.2-.2v-.3l-.2-.2h-.5v1.1M20.5 105.8h.5l.2-.2v-.4l-.2-.1h-.5v1M21.6 105.1h.5l.2 .1v.7l-.2 .2h-.5zM21.6 100.1h.5l.2 .2v.1l-.2 .2 .2 .2v.2l-.2 .2h-.5z"/>
<path d="M21.6 101.7h.5l.2 .2v.2l-.2 .2 .2 .2v.1l-.2 .2h-.5zM21.6 103.4h.5l.2 .2v.7l-.2 .2h-.5zM21.6 102.3h.5M21.6 100.6h.5M22.6 103.9h.6l.1 .2v.2l-.1 .2h-.4l-.2-.2zM22.6 100.1h.7v.2l-.7 .7v.2M22.8 102.3l-.2-.2v-.2l.2-.2h.4l.1 .2v.2l-.1 .2M22.8 102.3l-.2 .2v.1l.2 .2h.4l.1-.2v-.1l-.1-.2M22.8 102.3h.4M23.3 105.6h-.7l.6-.5v1M23.3 103.4l-.7 .5M30.4 107h5"/>
<path d="M30.4 103.7h13.2M30.4 105.3h13.2M30.4 102h13.2M30.4 100.4h13.2M71.8 100.4v3.3h6.7v-3.3M73.5 100.4v3.3M75.1 100.4v4.9M76.8 100.4v3.3"/>
</g>
<g fill="#008000" stroke="#008000" stroke-width=".14">
<circle cx="76.8" cy="103.7" r=".34"/>
<circle cx="73.5" cy="103.7" r=".34"/>
<circle cx="75.1" cy="103.7" r=".34"/>
<circle cx="123.2" cy="80.5" r=".34"/>
<circle cx="60.2" cy="45.7" r=".34"/>
<circle cx="75.1" cy="45.7" r=".34"/>
<circle cx="91.7" cy="75.5" r=".34"/>
<circle cx="91.7" cy="78.8" r=".34"/>
<circle cx="91.7" cy="83.8" r=".34"/>
<circle cx="91.7" cy="87.1" r=".34"/>
<circle cx="121.5" cy="73.9" r=".34"/>
<circle cx="93.4" cy="67.2" r=".34"/>
<circle cx="93.4" cy="65.6" r=".34"/>
<circle cx="98.3" cy="54" r=".34"/>
<circle cx="106.6" cy="54" r=".34"/>
</g>
<g font-size="1.4" fill="#808080">
<text x="74.9" y="59.1" transform="rotate(-90 74.9 59.1)">20</text>
<text x="60.5" y="63.7">19</text>
<text x="65.1" y="64.4">STBY</text>
<text x="75.6" y="65.1" transform="rotate(-90 75.6 65.1)">VCC</text>
<text x="88.3" y="65.3">24</text>
<text x="60.5" y="70.3">21</text>
<text x="65.1" y="71">AI_N1</text>
<text x="82.3" y="66.1">VM1</text>
<text x="82.3" y="67.7">VM2</text>
<text x="82.3" y="69.4">VM3</text>
<text x="88.3" y="67">13</text>
<text x="88.3" y="68.7">14</text>
<text x="60.5" y="73.6">22</text>
<text x="60.5" y="76.9">23</text>
<text x="65.1" y="74.4">AI_N2</text>
<text x="65.1" y="77.7">PWMA</text>
<text x="80.9" y="74.4">AO1_1</text>
<text x="80.9" y="76">AO1_2</text>
<text x="80.9" y="77.7">AO2_1</text>
<text x="88.3" y="73.6">1</text>
<text x="88.3" y="75.3">2</text>
<text x="88.3" y="76.9">5</text>
<text x="125.9" y="73.6">1</text>
<text x="125.9" y="75.3">2</text>
<text x="125.9" y="76.9">3</text>
<text x="129.7" y="74.4">1</text>
<text x="129.7" y="76">2</text>
<text x="129.7" y="77.7">3</text>
<text x="60.5" y="83.6">17</text>
<text x="80.9" y="79.3">AO2_2</text>
<text x="88.3" y="78.6">6</text>
<text x="88.3" y="83.6">11</text>
<text x="125.9" y="78.6">4</text>
<text x="125.9" y="80.3">5</text>
<text x="125.9" y="81.9">6</text>
<text x="125.9" y="83.6">7</text>
<text x="129.7" y="79.3">4</text>
<text x="129.7" y="81">5</text>
<text x="129.7" y="82.6">6</text>
<text x="60.5" y="86.9">16</text>
<text x="65.1" y="84.3">BI_N1</text>
<text x="65.1" y="87.6">BI_N2</text>
<text x="80.9" y="84.3">BO1_1</text>
<text x="80.9" y="86">BO1_2</text>
<text x="80.9" y="87.6">BO2_1</text>
<text x="80.9" y="89.3">BO2_2</text>
<text x="88.3" y="85.2">12</text>
<text x="88.3" y="86.9">7</text>
<text x="88.3" y="88.5">8</text>
<text x="125.9" y="85.2">8</text>
<text x="129.7" y="84.3">7</text>
<text x="129.7" y="86">8</text>
<text x="24" y="92.6">10</text>
<text x="24.8" y="95.9">8</text>
<text x="24.8" y="94.2">9</text>
<text x="28.6" y="95.2">8</text>
<text x="28.6" y="93.5">9</text>
<text x="28.6" y="91.9">10</text>
<text x="60.5" y="90.2">15</text>
<text x="65.1" y="90.9">PWMB</text>
<text x="72.3" y="95.5" transform="rotate(-90 72.3 95.5)">PGND1_1</text>
<text x="74" y="95.5" transform="rotate(-90 74 95.5)">PGND1_2</text>
<text x="75.6" y="95.5" transform="rotate(-90 75.6 95.5)">GND</text>
<text x="77.3" y="95.5" transform="rotate(-90 77.3 95.5)">PGND2_1</text>
<text x="79" y="95.5" transform="rotate(-90 79 95.5)">PGND2_2</text>
<text x="24.8" y="100.9">5</text>
<text x="24.8" y="99.2">6</text>
<text x="24.8" y="97.6">7</text>
<text x="28.6" y="101.8">4</text>
<text x="28.6" y="100.1">5</text>
<text x="28.6" y="98.5">6</text>
<text x="28.6" y="96.8">7</text>
<text x="71.6" y="99.4" transform="rotate(-90 71.6 99.4)">3</text>
<text x="73.3" y="99.4" transform="rotate(-90 73.3 99.4)">4</text>
<text x="74.9" y="100.1" transform="rotate(-90 74.9 100.1)">18</text>
<text x="76.6" y="99.4" transform="rotate(-90 76.6 99.4)">9</text>
<text x="78.2" y="100.1" transform="rotate(-90 78.2 100.1)">10</text>
<text x="24.8" y="107.5">1</text>
<text x="24.8" y="105.8">2</text>
<text x="24.8" y="104.2">3</text>
<text x="24.8" y="102.5">4</text>
<text x="28.6" y="106.8">1</text>
<text x="28.6" y="105.1">2</text>
<text x="28.6" y="103.5">3</text>
</g>
</svg>
